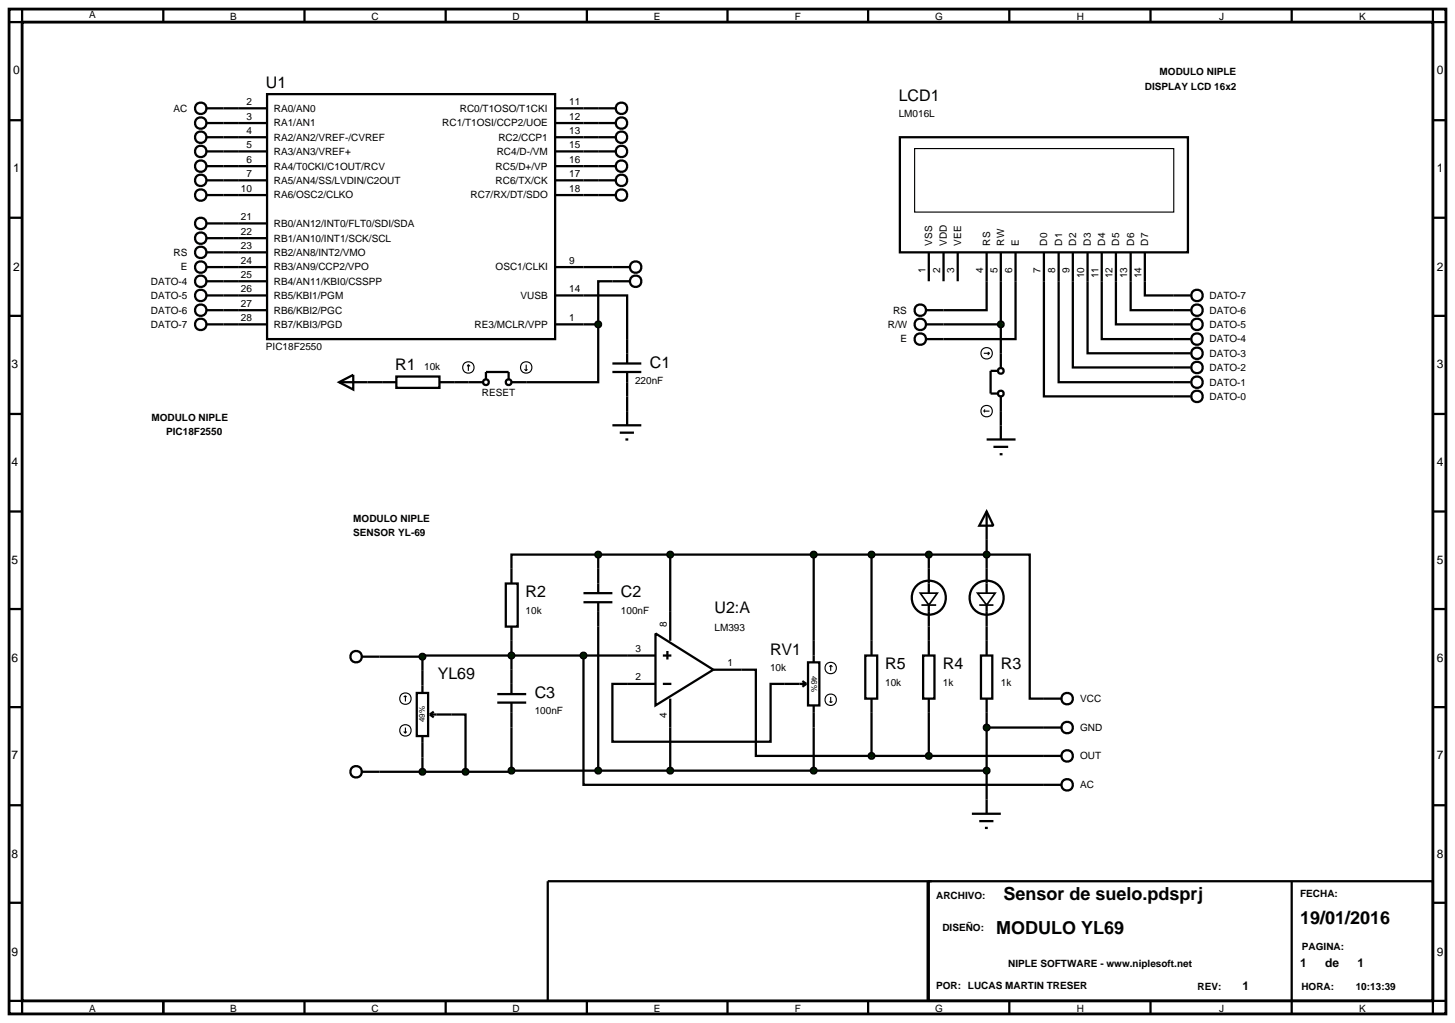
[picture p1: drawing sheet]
<svg xmlns="http://www.w3.org/2000/svg" width="257mm" height="180mm" viewBox="0 0 257 180" stroke-linecap="round" stroke-linejoin="round" font-family="sans-serif">
<path d="M1.6 1.6h253.4v177.2h-253.4zM3.9 3.9h248.8v172.6h-248.8z" fill="none" stroke="#000" stroke-width=".5"/>
<g fill="none" stroke="#000" stroke-width=".4">
<path d="M3.9 1.6v2.3h-2.3M28.8 1.6v2.3M39.4 19.1h2.6M53.7 1.6v2.3M78.6 1.6v2.3M102.9 19.1h2.6M103.5 1.6v2.3M128.3 1.6v2.3M153.1 1.6v2.3M178 1.6v2.3M202.9 1.6v2.3M227.8 1.6v2.3"/>
<path d="M252.7 1.6v2.3h2.3M1.6 21.2h2.3M1.6 38.4h2.3M39.4 21.7h2.6M39.4 24.2h2.6M39.4 26.7h2.6M39.4 29.3h2.6M39.4 31.8h2.6M39.4 34.4h2.6M39.4 39.4h2.6M102.9 21.7h2.6M102.9 24.2h2.6"/>
<path d="M102.9 26.7h2.6M102.9 29.3h2.6M102.9 31.8h2.6M102.9 34.4h2.6M158.7 24.2h50.8v20.3h-50.8zM252.7 21.2h2.3M252.7 38.4h2.3M1.6 55.7h2.3M39.4 57.2h2.6M39.4 42h2.6M39.4 44.5h2.6M39.4 47.1h2.6"/>
<path d="M39.4 49.6h2.6M39.4 52.1h2.6M39.4 54.7h2.6M102.9 52.1h7.7v7.7M102.9 57.2h2.6M102.9 47.1h5.1M105.5 57.2v10.2h-12.7M108 49.6h-2.5v7.6M163.3 57.2h13.2M163.8 44.5v5.1M166.4 44.5v5.1M168.9 44.5v5.1"/>
<path d="M174 44.5v10.2h-10.7M176.5 44.5v20.3M179.1 44.5v15.3h-15.8M184.1 44.5v25.4h25.9M186.7 44.5v22.9h23.3M189.2 44.5v20.3h20.8M191.8 44.5v17.8h18.2M194.3 44.5v15.3h15.7M196.8 44.5v12.7h13.2M199.4 44.5v10.2h10.6M201.9 44.5v7.6h8.1M252.7 55.7h2.3"/>
<path d="M1.6 73h2.3M64.8 67.4h2.6M80.1 67.4h2.5M110.6 69.9v2.6M174 77.5h5.1M175.2 78.8h2.6M176 69.4a.5 .5 0 0 1 .5-.5 .5 .5 0 0 1 .5 .5 .5 .5 0 0 1-.5 .5M176 69.4l.1 .3 .4 .2M176 65.4h-1.3v4h1.3M176.5 69.9v7.6M252.7 73h2.3M1.6 90.2h2.3"/>
<path d="M105.5 97.8h76.1v25.4h2.5M105.5 97.8h-15.3v2.5M105.5 97.8v2.5M118.2 97.8v10.1M143.5 97.8v15.2M153.7 97.8v15.2M163.8 97.8v2.5M174 95.2v5.1M176.3 80.1h.5M252.7 90.2h2.3M1.6 107.4h2.3M66.9 115.8h7.6"/>
<path d="M74.5 115.8v2.5M90.2 113v5.1M102.9 115.6v22.8h81.2M105.5 110.5v25.4M110.6 115.6h-36.1v.2M130.8 118.1h2.5v15.2h20.4M163.8 110.5v2.5M174 110.5v2.5M252.7 107.4h2.3M1.6 124.7h2.3M66.9 136.1h15.2M74.5 133.6v2.5"/>
<path d="M79.6 126h2.5v10.1M90.2 135.9v.2h-8.1M90.2 128.3v7.6M90.2 135.9h83.8M110.6 120.6h-2.6v10.2h27.9v-10.2h2.5M118.2 128.3v7.6M143.5 128.3v7.6M153.7 133.3h30.4M153.7 125.7v7.6M163.8 125.7v7.6M174 125.7v15.3M174 128.3h10.1"/>
<path d="M252.7 124.7h2.3M1.6 142h2.3M1.6 159.2h2.3M163.6 155.4v21.1M163.8 155.4h88.9v21.1h-88.9zM164.3 155.4h-67.7v21.1M227.8 155.4v23.4M252.7 142h2.3M252.7 159.2h2.3M1.6 176.5h2.3v2.3M28.8 176.5v2.3M53.7 176.5v2.3"/>
<path d="M78.6 176.5v2.3M103.5 176.5v2.3M128.3 176.5v2.3M153.1 176.5v2.3M178 176.5v2.3M202.9 176.5v2.3M255 176.5h-2.3v2.3"/>
<circle cx="162.3" cy="54.7" r="1.01"/>
<circle cx="162.3" cy="59.8" r="1.01"/>
<circle cx="162.3" cy="57.2" r="1.01"/>
<circle cx="211.1" cy="57.2" r="1.01"/>
<circle cx="211.1" cy="59.8" r="1.01"/>
<circle cx="211.1" cy="54.7" r="1.01"/>
<circle cx="211.1" cy="52.1" r="1.01"/>
<circle cx="176.5" cy="65.4" r=".51"/>
<circle cx="211.1" cy="62.3" r="1.01"/>
<circle cx="211.1" cy="69.9" r="1.01"/>
<circle cx="211.1" cy="64.8" r="1.01"/>
<circle cx="211.1" cy="67.4" r="1.01"/>
</g>
<g fill="none" stroke="#000" stroke-width=".2">
<path d="M161.3 26.2h45.7v11.2h-45.7zM173.5 72.5l.2 .2M173.5 72.5h1M173.5 62.3h1M173.7 72.2l-.2 .3M174.2 62.1l.3 .2M174.5 62.3l-.3 .3"/>
<circle cx="174" cy="62.3" r="1.01"/>
<circle cx="174" cy="72.5" r="1.01"/>
</g>
<path d="M176.2 56.8l.3-.1-.5 .5zM176.5 56.7l.4 .2 .1 .3zM177 57.2l-.1 .3-.4 .2zM176 57.2l.5 .5-.4-.2z" fill="#004000" stroke="#000" stroke-width=".4"/>
<path d="M176.5 56.7l.5 .5-.5 .5-.5-.5z" fill="#004000"/>
<g fill="none" stroke="#000" stroke-width=".4">
<path d="M36.4 19.1h3M42 19.1h5.1M47.1 16.6h50.8v43.2h-50.8zM97.9 19.1h5M105.5 19.1h3M36.4 21.7h3M36.4 24.2h3M36.4 26.7h3M36.4 29.3h3M36.4 31.8h3M36.4 34.4h3M36.4 39.4h3"/>
<path d="M42 21.7h5.1M42 24.2h5.1M42 26.7h5.1M42 29.3h5.1M42 31.8h5.1M42 34.4h5.1M42 39.4h5.1M97.9 21.7h5M97.9 24.2h5M97.9 26.7h5M97.9 29.3h5M97.9 31.8h5"/>
<path d="M97.9 34.4h5M105.5 21.7h3M105.5 24.2h3M105.5 26.7h3M105.5 29.3h3M105.5 31.8h3M105.5 34.4h3M36.4 47.1h3M36.4 42h3M36.4 44.5h3M36.4 49.6h3M36.4 52.1h3"/>
<path d="M36.4 54.7h3M36.4 57.2h3M42 47.1h5.1M42 42h5.1M42 44.5h5.1M42 49.6h5.1M42 52.1h5.1M42 54.7h5.1M42 57.2h5.1M97.9 47.1h5M97.9 52.1h5M97.9 57.2h5"/>
<path d="M108 47.1h3.1M108 49.6h3.1M110.6 59.8v4.3M59.8 67.4l2.5-1.3v2.6zM59.8 67.4h5M67.4 67.4h2.5M69.9 66.4h7.6v2h-7.6zM77.5 67.4h2.6M82.6 67.4h2.6M85.7 66.9l-.4 .2-.1 .3M85.7 66.9a.5 .5 0 0 1 .5 .5 .5 .5 0 0 1-.5 .5 .5 .5 0 0 1-.5-.5M85.7 66.9v-1.3h4v1.3"/>
<path d="M89.7 66.9a.5 .5 0 0 0-.5 .5 .5 .5 0 0 0 .5 .5 .5 .5 0 0 0 .5-.5M89.7 66.9l.4 .2 .1 .3M90.2 67.4h2.6M108 65.6h5.1M108 64.1h5.1M108 75h5.1M109.3 76.3h2.5M110.3 77.5h.5M110.6 65.6v4.3M110.6 72.5v2.5"/>
<circle cx="35.4" cy="19.1" r="1.01"/>
<circle cx="109.6" cy="19.1" r="1.01"/>
<circle cx="35.4" cy="39.4" r="1.01"/>
<circle cx="35.4" cy="29.3" r="1.01"/>
<circle cx="35.4" cy="26.7" r="1.01"/>
<circle cx="35.4" cy="34.4" r="1.01"/>
<circle cx="35.4" cy="21.7" r="1.01"/>
<circle cx="35.4" cy="24.2" r="1.01"/>
<circle cx="35.4" cy="31.8" r="1.01"/>
<circle cx="109.6" cy="24.2" r="1.01"/>
<circle cx="109.6" cy="31.8" r="1.01"/>
<circle cx="109.6" cy="34.4" r="1.01"/>
<circle cx="109.6" cy="21.7" r="1.01"/>
<circle cx="109.6" cy="29.3" r="1.01"/>
<circle cx="109.6" cy="26.7" r="1.01"/>
<circle cx="35.4" cy="52.1" r="1.01"/>
<circle cx="35.4" cy="42" r="1.01"/>
<circle cx="35.4" cy="54.7" r="1.01"/>
<circle cx="35.4" cy="47.1" r="1.01"/>
<circle cx="35.4" cy="49.6" r="1.01"/>
<circle cx="35.4" cy="44.5" r="1.01"/>
<circle cx="35.4" cy="57.2" r="1.01"/>
<circle cx="112.1" cy="49.6" r="1.01"/>
<circle cx="112.1" cy="47.1" r="1.01"/>
</g>
<g fill="none" stroke="#000" stroke-width=".2">
<path d="M82.6 64.3l-.2 .3M82.6 64.3l.3 .3M82.6 64.3v1.1M92.5 65.1l.3 .3M92.8 64.3v1.1M93 65.1l-.2 .3"/>
<circle cx="82.6" cy="64.8" r="1.01"/>
<circle cx="92.8" cy="64.8" r="1.01"/>
</g>
<path d="M105.2 56.8l.3-.1-.5 .5zM105.5 56.7l.3 .1 .2 .4zM106 57.2l-.2 .4-.3 .1zM105 57.2l.5 .5-.4-.2z" fill="#004000" stroke="#000" stroke-width=".4"/>
<path d="M105.5 56.7l.5 .5-.5 .5-.5-.5z" fill="#004000"/>
<g fill="none" stroke="#000" stroke-width=".4">
<path d="M89.2 102.9h2.1v7.6h-2.1zM90.2 100.3v2.6M90.2 110.5v2.5M90.2 118.1v4.3M102.9 106.2h5.1M102.9 104.6h5.1M105.5 100.3v4.3M105.5 106.2v4.3M110.6 115.6h5M115.6 111.7l10.2 6.4-10.2 6.3zM116.9 115.6h1.5M117.7 114.8v1.5"/>
<path d="M118.2 107.9v5.1M125.8 118.1h5M87.7 123.9h5.1M87.7 122.4h5.1M90.2 123.9v4.4M110.6 120.6h5M116.9 120.6h1.5M118.2 123.2v5.1"/>
</g>
<g fill="#004000" stroke="#000" stroke-width=".4">
<path d="M89.9 115.2l.3-.1-.5 .5zM90.2 115.1l.3 .1 .2 .4zM90.7 115.6l-.2 .4-.3 .1zM89.7 115.6l.5 .5-.3-.1z"/>
<path d="M117.9 97.4l.3-.1-.5 .5zM118.2 97.3l.3 .1 .2 .4zM118.7 97.8l-.2 .4-.3 .1zM117.7 97.8l.5 .5-.4-.2z"/>
</g>
<g fill="#004000">
<path d="M90.2 115.1l.5 .5-.5 .5-.5-.5z"/>
<path d="M118.2 97.3l.5 .5-.5 .5-.5-.5z"/>
</g>
<g fill="none" stroke="#000" stroke-width=".4">
<path d="M174 90.2l1.2 2.5h-2.5zM174 90.2v5M142.5 116.8h2v7.6h-2zM143.5 113v3.8M152.6 115.6h2.1v7.6h-2.1zM153.7 113v2.6M162.8 115.6h2v7.6h-2zM163.8 100.3v4.3M163.8 106.7v3.8M163.8 113v2.6M173 115.6h2v7.6h-2zM174 100.3v4.3"/>
<path d="M174 106.7v3.8M174 113v2.6M138.4 120.6h3.8M141.5 120.1l.7 .5M142.2 120.6l-.7 .5M143.5 124.4v3.9M153.7 123.2v2.5M163.8 123.2v2.5M174 123.2v2.5M184.1 123.2h3.1M184.1 128.3h3.1M184.1 133.3h3.1"/>
<path d="M184.1 138.4h3.1"/>
<circle cx="163.8" cy="105.4" r="3"/>
<circle cx="174" cy="105.4" r="3"/>
<circle cx="188.2" cy="133.3" r="1.01"/>
<circle cx="188.2" cy="123.2" r="1.01"/>
<circle cx="188.2" cy="138.4" r="1.01"/>
<circle cx="188.2" cy="128.3" r="1.01"/>
</g>
<path d="M162.3 104.6h3l-1.5 2.1zM162.5 106.7h2.6M172.4 104.6h3.1l-1.5 2.1zM172.7 106.7h2.5" fill="none" stroke="#000" stroke-width=".3"/>
<g fill="none" stroke="#000" stroke-width=".2">
<path d="M146.5 117.3l.3 .3M146.5 117.3l-.2 .3M146.5 117.3v1M146.3 123.7l.2 .2M146.5 122.9v1M146.8 123.7l-.3 .2"/>
<circle cx="146.5" cy="117.8" r="1.01"/>
<circle cx="146.5" cy="123.4" r="1.01"/>
</g>
<g fill="#004000" stroke="#000" stroke-width=".4">
<path d="M173.7 97.4l.3-.1-.5 .5zM174 97.3l.3 .1 .2 .4zM174.5 97.8l-.2 .4-.3 .1zM173.5 97.8l.5 .5-.4-.2z"/>
<path d="M163.5 97.4l.3-.1-.5 .5zM163.8 97.3l.3 .1 .2 .4zM164.3 97.8l-.1 .3-.4 .2zM163.3 97.8l.5 .5-.4-.2z"/>
<path d="M163.5 132.9l.3-.1-.5 .5zM163.8 132.8l.3 .1 .2 .4zM164.3 133.3l-.1 .3-.4 .2zM163.3 133.3l.5 .5-.4-.2z"/>
<path d="M153.4 97.4l.3-.1-.5 .5zM153.7 97.3l.3 .1 .2 .4zM154.2 97.8l-.1 .3-.4 .2zM153.2 97.8l.5 .5-.4-.2z"/>
</g>
<g fill="#004000">
<path d="M174 97.3l.5 .5-.5 .5-.5-.5z"/>
<path d="M163.8 97.3l.5 .5-.5 .5-.5-.5z"/>
<path d="M163.8 132.8l.5 .5-.5 .5-.5-.5z"/>
<path d="M153.7 97.3l.5 .5-.5 .5-.5-.5z"/>
</g>
<path d="M171.4 143.5h5.1M172.7 144.8h2.5M173.7 146h.5M174 141v2.5" fill="none" stroke="#000" stroke-width=".4"/>
<g fill="#004000" stroke="#000" stroke-width=".4">
<path d="M173.7 127.9l.3-.1-.5 .5zM174 127.8l.3 .1 .2 .4zM174 128.8l.5-.5-.2 .4zM173.5 128.3l.5 .5-.3-.1z"/>
<path d="M173.7 135.5l.3-.1-.5 .5zM174 135.4l.3 .1 .2 .4zM174.5 135.9l-.2 .4-.3 .1zM173.5 135.9l.5 .5-.4-.2z"/>
<path d="M153.4 132.9l.3-.1-.5 .5zM153.7 132.8l.3 .1 .2 .4zM154.2 133.3l-.1 .3-.4 .2zM153.2 133.3l.5 .5-.4-.2z"/>
<path d="M143.1 135.6l.4-.2-.5 .5zM143.5 135.4l.3 .1 .2 .4zM144 135.9l-.1 .3-.4 .2zM143 135.9l.5 .5-.3-.1z"/>
<path d="M117.9 135.5l.3-.1-.5 .5zM118.2 135.4l.3 .1 .2 .4zM118.7 135.9l-.2 .4-.3 .1zM117.7 135.9l.5 .5-.4-.2z"/>
<path d="M105.2 135.5l.3-.1-.5 .5zM105.5 135.4l.3 .1 .2 .4zM106 135.9l-.2 .4-.3 .1zM105 135.9l.5 .5-.4-.2z"/>
<path d="M102.6 115.2l.3-.1-.5 .5zM102.9 115.1l.3 .1 .2 .4zM103.4 115.6l-.2 .4-.3 .1zM102.4 115.6l.5 .5-.3-.1z"/>
<path d="M143.1 97.5l.4-.2-.5 .5zM143.5 97.3l.3 .1 .2 .4zM144 97.8l-.1 .3-.4 .2zM143 97.8l.5 .5-.3-.1z"/>
<path d="M105.2 97.4l.3-.1-.5 .5zM105.5 97.3l.3 .1 .2 .4zM106 97.8l-.2 .4-.3 .1zM105 97.8l.5 .5-.4-.2z"/>
</g>
<g fill="#004000">
<path d="M174 127.8l.5 .5-.5 .5-.5-.5z"/>
<path d="M174 135.4l.5 .5-.5 .5-.5-.5z"/>
<path d="M153.7 132.8l.5 .5-.5 .5-.5-.5z"/>
<path d="M143 135.9l.5-.5 .5 .5-.5 .5z"/>
<path d="M118.2 135.4l.5 .5-.5 .5-.5-.5z"/>
<path d="M105.5 135.4l.5 .5-.5 .5-.5-.5z"/>
<path d="M102.9 115.1l.5 .5-.5 .5-.5-.5z"/>
<path d="M143 97.8l.5-.5 .5 .5-.5 .5z"/>
<path d="M105.5 97.3l.5 .5-.5 .5-.5-.5z"/>
</g>
<g fill="none" stroke="#000" stroke-width=".4">
<path d="M63.8 115.8h3.1M74.5 118.3v3.9M63.8 136.1h3.1M73.5 122.2h2v7.6h-2zM74.5 129.8v3.8M75.8 126l.7 .5M75.8 126h3.8M76.5 125.5l-.7 .5"/>
<circle cx="62.8" cy="115.8" r="1.01"/>
<circle cx="62.8" cy="136.1" r="1.01"/>
</g>
<g fill="none" stroke="#000" stroke-width=".2">
<path d="M71.2 129l.3 .3M71.5 122.7l-.3 .2M71.5 122.7l.2 .2M71.5 122.7v1M71.5 128.3v1M71.7 129l-.2 .3"/>
<circle cx="71.5" cy="123.2" r="1.01"/>
<circle cx="71.5" cy="128.8" r="1.01"/>
</g>
<g fill="#004000" stroke="#000" stroke-width=".4">
<path d="M89.9 135.5l.3-.1-.5 .5zM90.2 135.4l.3 .1 .2 .4zM90.7 135.9l-.1 .3-.4 .2zM89.7 135.9l.5 .5-.4-.2z"/>
<path d="M81.8 135.7l.3-.1-.5 .5zM82.1 135.6l.3 .1 .2 .4zM82.6 136.1l-.1 .3-.4 .2zM81.6 136.1l.5 .5-.4-.2z"/>
<path d="M74.2 135.7l.3-.1-.5 .5zM74.5 135.6l.4 .2 .1 .3zM75 136.1l-.1 .3-.4 .2zM74 136.1l.5 .5-.4-.2z"/>
<path d="M74.1 115.5l.4-.2-.5 .5zM74.5 115.3l.4 .2 .1 .3zM74.5 116.3l.5-.5-.2 .4zM74 115.8l.5 .5-.3-.1z"/>
</g>
<g fill="#004000">
<path d="M90.2 135.4l.5 .5-.5 .5-.5-.5z"/>
<path d="M82.1 135.6l.5 .5-.5 .5-.5-.5z"/>
<path d="M74.5 135.6l.5 .5-.5 .5-.5-.5z"/>
<path d="M74.5 115.3l.5 .5-.5 .5-.5-.5z"/>
</g>
<g font-size="3.2">
<text x="177" y="158.8">Sensor de suelo.pdsprj</text>
<text x="175.7" y="164.7">MODULO YL69</text>
<text x="229.3" y="162.9">19/01/2016</text>
</g>
<g font-size="2.8">
<text x="46.9" y="15.5">U1</text>
<text x="158.5" y="17.9">LCD1</text>
<text x="69.7" y="65.3">R1</text>
<text x="114.6" y="64.9">C1</text>
<text x="92.7" y="105.4">R2</text>
<text x="109.5" y="105.4">C2</text>
<text x="126" y="108.1">U2:A</text>
<text x="77.2" y="119.8">YL69</text>
<text x="135.8" y="115.6">RV1</text>
<text x="156.1" y="118.1">R5</text>
<text x="166.3" y="118.1">R4</text>
<text x="176.5" y="118.1">R3</text>
<text x="94.3" y="123.2">C3</text>
</g>
<g font-size="2.1">
<text x="2.3" y="13.1">0</text>
<text x="253.4" y="13.1">0</text>
<text x="2.3" y="30.4">1</text>
<text x="253.4" y="30.4">1</text>
<text x="2.3" y="47.7">2</text>
<text x="253.4" y="47.7">2</text>
<text x="2" y="64.9">3</text>
<text x="253.4" y="64.9">3</text>
<text x="2" y="82.2">4</text>
<text x="253.4" y="82.2">4</text>
<text x="2" y="99.4">5</text>
<text x="253.4" y="99.4">5</text>
<text x="2" y="116.7">6</text>
<text x="253.4" y="116.7">6</text>
<text x="2" y="133.9">7</text>
<text x="253.4" y="133.9">7</text>
<text x="2" y="151.2">8</text>
<text x="253.4" y="151.2">8</text>
<text x="2" y="168.5">9</text>
<text x="229.3" y="170.5">1</text>
<text x="233.7" y="170.5">de</text>
<text x="239.4" y="170.5">1</text>
<text x="253.4" y="168.5">9</text>
<text x="219.1" y="174.6">1</text>
</g>
<g font-size="1.8">
<text x="15.7" y="3.2">A</text>
<text x="40.6" y="3.5">B</text>
<text x="65.5" y="3.5">C</text>
<text x="90.4" y="3.5">D</text>
<text x="115.3" y="3.5">E</text>
<text x="140.2" y="3.5">F</text>
<text x="164.9" y="3.5">G</text>
<text x="189.9" y="3.5">H</text>
<text x="215" y="3.5">J</text>
<text x="239.7" y="3.5">K</text>
<text x="201.9" y="15.8">DISPLAY LCD 16x2</text>
<text x="204.5" y="13.3">MODULO NIPLE</text>
<text x="30.6" y="19.7">AC</text>
<text x="43.5" y="18.5">2</text>
<text x="43.5" y="21.1">3</text>
<text x="43.5" y="23.6">4</text>
<text x="48.3" y="19.7">RA0/AN0</text>
<text x="48.3" y="22.3">RA1/AN1</text>
<text x="78" y="22.3">RC1/T1OSI/CCP2/UOE</text>
<text x="81.1" y="19.7">RC0/T1OSO/T1CKI</text>
<text x="100.4" y="18.5">11</text>
<text x="100.4" y="21.1">12</text>
<text x="100.4" y="23.6">13</text>
<text x="158.5" y="20.7">LM016L</text>
<text x="43.5" y="26.1">5</text>
<text x="43.5" y="28.7">6</text>
<text x="48.3" y="24.8">RA2/AN2/VREF-/CVREF</text>
<text x="48.3" y="27.3">RA3/AN3/VREF+</text>
<text x="48.3" y="29.9">RA4/T0CKI/C1OUT/RCV</text>
<text x="87.4" y="29.9">RC5/D+/VP</text>
<text x="87.6" y="27.3">RC4/D-/VM</text>
<text x="87.9" y="24.8">RC2/CCP1</text>
<text x="100.4" y="26.1">15</text>
<text x="100.4" y="28.7">16</text>
<text x="42.5" y="33.8">10</text>
<text x="43.5" y="31.2">7</text>
<text x="48.3" y="32.4">RA5/AN4/SS/LVDIN/C2OUT</text>
<text x="48.3" y="35">RA6/OSC2/CLKO</text>
<text x="83" y="35">RC7/RX/DT/SDO</text>
<text x="87.4" y="32.4">RC6/TX/CK</text>
<text x="100.4" y="31.2">17</text>
<text x="100.4" y="33.8">18</text>
<text x="42.5" y="38.8">21</text>
<text x="42.5" y="41.4">22</text>
<text x="48.3" y="40">RB0/AN12/INT0/FLT0/SDI/SDA</text>
<text x="30.6" y="45.1">RS</text>
<text x="31.9" y="47.7">E</text>
<text x="42.5" y="43.9">23</text>
<text x="42.5" y="46.5">24</text>
<text x="48.3" y="42.6">RB1/AN10/INT1/SCK/SCL</text>
<text x="48.3" y="45.1">RB2/AN8/INT2/VMO</text>
<text x="48.3" y="47.7">RB3/AN9/CCP2/VPO</text>
<text x="87.4" y="47.7">OSC1/CLKI</text>
<text x="100.4" y="46.5">9</text>
<text x="164.4" y="43.3" transform="rotate(-90 164.4 43.3)">VSS</text>
<text x="167" y="43.3" transform="rotate(-90 167 43.3)">VDD</text>
<text x="169.5" y="43.3" transform="rotate(-90 169.5 43.3)">VEE</text>
<text x="174.6" y="43.3" transform="rotate(-90 174.6 43.3)">RS</text>
<text x="177.1" y="43.3" transform="rotate(-90 177.1 43.3)">RW</text>
<text x="179.7" y="43.3" transform="rotate(-90 179.7 43.3)">E</text>
<text x="184.7" y="43.3" transform="rotate(-90 184.7 43.3)">D0</text>
<text x="187.3" y="43.3" transform="rotate(-90 187.3 43.3)">D1</text>
<text x="189.8" y="43.3" transform="rotate(-90 189.8 43.3)">D2</text>
<text x="192.4" y="43.3" transform="rotate(-90 192.4 43.3)">D3</text>
<text x="194.9" y="43.3" transform="rotate(-90 194.9 43.3)">D4</text>
<text x="197.4" y="43.3" transform="rotate(-90 197.4 43.3)">D5</text>
<text x="200" y="43.3" transform="rotate(-90 200 43.3)">D6</text>
<text x="202.5" y="43.3" transform="rotate(-90 202.5 43.3)">D7</text>
<text x="26.6" y="50.2">DATO-4</text>
<text x="26.6" y="52.7">DATO-5</text>
<text x="42.5" y="49">25</text>
<text x="42.5" y="51.5">26</text>
<text x="48.3" y="50.2">RB4/AN11/KBI0/CSSPP</text>
<text x="48.3" y="52.7">RB5/KBI1/PGM</text>
<text x="91.8" y="52.7">VUSB</text>
<text x="100.4" y="51.5">14</text>
<text x="163.2" y="48.1" transform="rotate(-90 163.2 48.1)">1</text>
<text x="165.8" y="48.1" transform="rotate(-90 165.8 48.1)">2</text>
<text x="168.3" y="48.1" transform="rotate(-90 168.3 48.1)">3</text>
<text x="173.4" y="48.1" transform="rotate(-90 173.4 48.1)">4</text>
<text x="175.9" y="48.1" transform="rotate(-90 175.9 48.1)">5</text>
<text x="178.5" y="48.1" transform="rotate(-90 178.5 48.1)">6</text>
<text x="183.5" y="48.1" transform="rotate(-90 183.5 48.1)">7</text>
<text x="186.1" y="48.1" transform="rotate(-90 186.1 48.1)">8</text>
<text x="188.6" y="48.1" transform="rotate(-90 188.6 48.1)">9</text>
<text x="191.2" y="49.1" transform="rotate(-90 191.2 49.1)">10</text>
<text x="193.7" y="49.1" transform="rotate(-90 193.7 49.1)">11</text>
<text x="196.2" y="49.1" transform="rotate(-90 196.2 49.1)">12</text>
<text x="198.8" y="49.1" transform="rotate(-90 198.8 49.1)">13</text>
<text x="201.3" y="49.1" transform="rotate(-90 201.3 49.1)">14</text>
<text x="213.3" y="52.7">DATO-7</text>
<text x="26.6" y="55.3">DATO-6</text>
<text x="26.6" y="57.8">DATO-7</text>
<text x="42.5" y="54.1">27</text>
<text x="42.5" y="56.6">28</text>
<text x="48.3" y="55.3">RB6/KBI2/PGC</text>
<text x="48.3" y="57.8">RB7/KBI3/PGD</text>
<text x="83.7" y="57.8">RE3/MCLR/VPP</text>
<text x="100.4" y="56.6">1</text>
<text x="156.6" y="57.8">R/W</text>
<text x="157.5" y="55.3">RS</text>
<text x="213.3" y="55.3">DATO-6</text>
<text x="213.3" y="57.8">DATO-5</text>
<text x="46.9" y="61.8">PIC18F2550</text>
<text x="74.8" y="65.3">10k</text>
<text x="158.8" y="60.4">E</text>
<text x="213.3" y="60.4">DATO-4</text>
<text x="213.3" y="62.9">DATO-3</text>
<text x="213.3" y="65.4">DATO-2</text>
<text x="85" y="69.9">RESET</text>
<text x="112" y="67.7">220nF</text>
<text x="213.3" y="68">DATO-1</text>
<text x="213.3" y="70.5">DATO-0</text>
<text x="26.7" y="74.3">MODULO NIPLE</text>
<text x="29.3" y="76.8">PIC18F2550</text>
<text x="62.3" y="92">MODULO NIPLE</text>
<text x="62.3" y="94.5">SENSOR YL-69</text>
<text x="92.7" y="108.3">10k</text>
<text x="109.5" y="108.3">100nF</text>
<text x="117.6" y="110.5" transform="rotate(-90 117.6 110.5)">8</text>
<text x="126" y="111.2">LM393</text>
<text x="112.1" y="115">3</text>
<text x="112.1" y="120">2</text>
<text x="128.3" y="117.5">1</text>
<text x="135.8" y="118.4">10k</text>
<text x="94.3" y="126">100nF</text>
<text x="156.1" y="121">10k</text>
<text x="166.3" y="121">1k</text>
<text x="176.5" y="121">1k</text>
<text x="190.5" y="123.8">VCC</text>
<text x="117.6" y="126.7" transform="rotate(-90 117.6 126.7)">4</text>
<text x="190.5" y="128.9">GND</text>
<text x="190.5" y="133.9">OUT</text>
<text x="190.5" y="139">AC</text>
<text x="165.1" y="158.6">ARCHIVO:</text>
<text x="229.3" y="158.1">FECHA:</text>
<text x="166.2" y="164.2">DISEÑO:</text>
<text x="229.6" y="167.5">PAGINA:</text>
<text x="177.8" y="170.5">NIPLE SOFTWARE - www.niplesoft.net</text>
<text x="15.7" y="178.4">A</text>
<text x="40.6" y="178.4">B</text>
<text x="65.5" y="178.4">C</text>
<text x="90.4" y="178.4">D</text>
<text x="115.3" y="178.4">E</text>
<text x="140.2" y="178.4">F</text>
<text x="164.9" y="178.4">G</text>
<text x="165.1" y="174.4">POR: LUCAS MARTIN TRESER</text>
<text x="189.9" y="178.4">H</text>
<text x="211.2" y="174.6">REV:</text>
<text x="215" y="178.4">J</text>
<text x="229.5" y="174.6">HORA:</text>
<text x="239.1" y="174.6">10:13:39</text>
<text x="239.7" y="178.4">K</text>
</g>
<g font-size="1.4">
<text x="143.1" y="119.2" transform="rotate(90 143.1 119.2)">46%</text>
<text x="74.9" y="127.4" transform="rotate(-90 74.9 127.4)">49%</text>
</g>
</svg>
